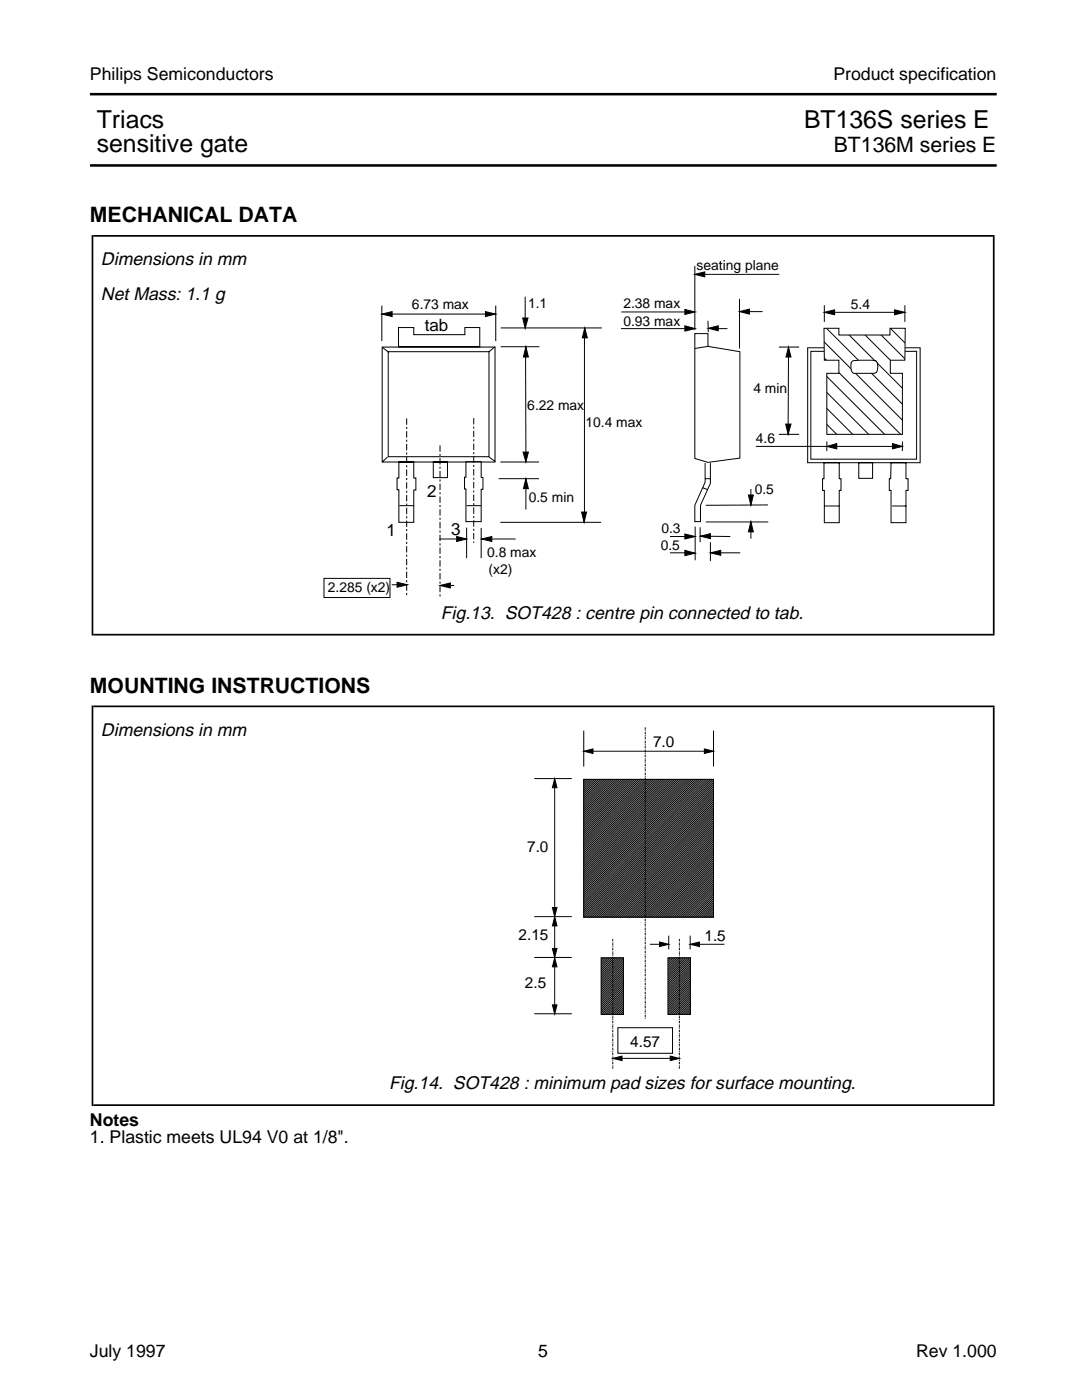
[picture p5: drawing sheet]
<svg xmlns="http://www.w3.org/2000/svg" width="216mm" height="279mm" viewBox="0 0 216 279" stroke-linecap="round" stroke-linejoin="round" font-family="sans-serif">
<g fill="none" stroke="#000" stroke-width=".2">
<path d="M138.6 53.1v12.8M147.6 59.6v10M76.2 61v7.1M78.2 62.7h18.7M98.9 61v7.1M99.9 69.2h7.7M99.9 65.4h20.2M104.9 69.2v21M116.6 65.4v38.8M123.9 65.6h12.8M124 62.3h12.7M138.6 66.6h2.7v2.5l6.3 1.1v21.2l-6.3 .9-2.7-.8z"/>
<path d="M141.3 64v2.3M143.2 65.6h2M149.5 62.2h2.7M161.8 70.1h21.1v21.5h-21.1zM99.8 92.2h7.8M78.2 116.7h1M87.7 107.6h3.4M89.9 116.8h.7M93.1 105.3v6.1M96 105.4v6M98.1 107.6h4.8M99.8 104.2h20.1"/>
<path d="M138.7 105.1v6.7M139.7 105.2v3M140.8 104.2h12.5M153.2 100.8h-12.4"/>
</g>
<g fill="#000" stroke="#000" stroke-width=".2">
<path d="M76.2 62.7l2-.5v1zM96.9 62.2l2 .5-2 .5zM104.9 69.2l.5 2.1h-1zM116.7 65.4l.5 2h-1zM136.7 61.8l2 .5-2 .5zM136.7 65l2 .6-2 .5zM141.3 65.5l2-.5v1zM147.6 62.2l1.9-.5v1zM104.4 90.2h1l-.5 2zM79.2 116.2l2.1 .5-2.1 .5zM87.8 116.8l2.1-.5v1zM91.1 107.1l2 .5-2 .5z"/>
<path d="M96.1 107.6l2-.5v1zM116.1 102.2h.9l-.5 2z"/>
</g>
<path d="M87.8 88.9v30.3M94.5 83.4v24.9" fill="none" stroke="#000" stroke-width=".2" stroke-dasharray="1.3 .4 .4 .4" stroke-linecap="butt"/>
<path d="M64.6 115.4h13.2v3.8h-13.2z" fill-rule="evenodd" fill="#fff" stroke="#000" stroke-width=".2"/>
<g fill="none" stroke="#000" stroke-width=".2">
<path d="M104.8 59.2v4.3M140.6 54.8h14.9M76.3 69.3h22.5v22.9h-22.5zM79.5 65.4h3.1v1.4h10.2v-1.4h2.9v3.8h-16.2zM141.3 69.1l-2.7 .5M161.2 69.4h22.4v22.9h-22.4zM77.3 91.2l-1 1M79.6 92.2h3v3.2h.4v2.4h-.4v6.4h-3v-6.5h-.4v-2.3h.4zM86.5 92.2h2.8v3.1h-2.8zM97.6 91.2l1.2 .9M99.5 95.5h8.1M104.9 97.5v4.2"/>
<path d="M140.3 97.4l1 .3M140.7 92.4v3.8l-2.1 4.6v3.3h1.2v-3.3l2-4.3v-4.1M140.7 95.5h1.1M149.8 97.6v1.2M164.4 92.3h3.1v3.2h.3v2.4h-.3v6.4h-3v-6.4h-.4v-2.4h.3zM171.4 92.3h2.7v3.2h-2.7zM177.8 92.3h3v3.2h.4v2.4h-.4v6.4h-3v-6.4h-.4v-2.4h.3zM79.7 100.9h2.9M93.1 100.9h2.9M133.7 110.3h4.9M133.7 107.1h4.9M139.8 107l5.9 .1"/>
<path d="M141.8 108.2v3.8M141.8 110.3h5.9M149.8 106.2v1.3M164.6 101h2.9M178 101h2.8"/>
</g>
<path d="M138.6 54.8l2-.5v1zM104.3 63.5h1.1l-.6 2zM104.9 95.5l.5 2h-1zM136.7 106.6l2 .5-2 .5zM136.7 109.8l2 .6-2 .5zM139.8 107l2-.5v1zM141.8 110.3l2-.5v1zM149.8 104.1l.5 2.1h-1zM149.3 98.8h1l-.5 2z" fill="#000" stroke="#000" stroke-width=".2"/>
<path d="M164.4 65.5h3v1.4h10.2v-1.4h3v6.4h-2.9v2.6h2.4v12.2h-15.1v-12.2h2.4v-2.6h-2.9z" fill-rule="evenodd" fill="#fff"/>
<path d="M164.4 77.7l9 9M164.4 74.5l12.2 12.2M164.4 71.3l15.4 15.4M164.4 68.2l16.3 16.3M164.4 65.5h3v1.4h10.2v-1.4h3v6.4h-2.9v2.6h2.4v12.2h-15.1v-12.2h2.4v-2.6h-2.9zM164.9 65.5l15.8 15.8M168 65.5l12.7 12.6M171.2 65.5l9.5 9.4M174.4 65.5l6.3 6.2M177.6 65.5l3.1 3M164.4 84.1l2.6 2.6M164.4 80.9l5.8 5.8" fill="none" stroke="#000" stroke-width=".2"/>
<path d="M169.9 72.3l.5-.3 1-.1 3.3 .1 .3 .3a1.68 1.68 0 0 1-.5 2.2h-4.2l-.4-.5z" fill-rule="evenodd" fill="#fff" stroke="#000" stroke-width=".2"/>
<g fill="none" stroke="#000" stroke-width=".2">
<path d="M76.4 69.4l1.2 .9M77.5 70.2h20.1v20.9h-20.1zM98.8 69.2l-1.2 1M155.4 69.3h4.1M157.3 71.3v13.3M164.5 60.9v3.3M166.5 62.3h12M180.6 60.9v3.3M93 92.1h3v3.1l.4 .1v2.4h-.4v6.4h-3v-6.5h-.3v-2.4h.3zM150.8 89.1h14.2M155.4 86.7h4.1M165 88.1v1.9"/>
<path d="M167 89.1h11.1M180.1 88.1v1.9"/>
</g>
<path d="M157.3 69.3l.5 2h-1zM164.5 62.3l2-.5v1zM178.5 61.8l2.1 .5-2.1 .5zM156.8 84.6h1l-.5 2.1zM165 89.1l2-.6v1.1zM178.1 88.5l2 .6-2 .5z" fill="#000" stroke="#000" stroke-width=".2"/>
<path d="M81.1 83.5v35.4" fill="none" stroke="#000" stroke-width=".2" stroke-dasharray="1.3 .4 .4 .4" stroke-linecap="butt"/>
<path d="M116.5 155.5h25.9v27.5h-25.9z" fill-rule="evenodd" fill="#fff"/>
<g fill="none" stroke="#000" stroke-width=".2">
<path d="M116.5 155.5h-.1M116.5 155.5h25.9v27.5h-25.9zM116.9 155.5l-.5 .4M117.2 155.5l-.8 .8M117.6 155.5l-1.2 1.2M118 155.5l-1.6 1.6M118.4 155.5l-2 1.9M118.8 155.5l-2.4 2.3M119.1 155.5l-2.7 2.7M119.5 155.5l-3.1 3.1M119.9 155.5l-3.5 3.5M120.3 155.5l-3.9 3.8"/>
<path d="M120.7 155.5l-4.3 4.2M121 155.5l-4.6 4.6M121.4 155.5l-5 5M121.8 155.5l-5.4 5.3M122.2 155.5l-5.8 5.7M122.6 155.5l-6.2 6.1M122.9 155.5l-6.5 6.5M123.3 155.5l-6.9 6.9M123.7 155.5l-7.3 7.2M124.1 155.5l-7.7 7.6M124.4 155.5l-8 8M124.8 155.5l-8.4 8.4"/>
<path d="M125.2 155.5l-8.8 8.8M125.6 155.5l-9.2 9.1M126 155.5l-9.6 9.5M126.3 155.5l-9.9 9.9M126.7 155.5l-10.3 10.3M127.1 155.5l-10.7 10.7M127.5 155.5l-11.1 11M127.9 155.5l-11.5 11.4M128.2 155.5l-11.8 11.8M128.6 155.5l-12.2 12.2M129 155.5l-12.6 12.6M129.4 155.5l-13 12.9"/>
<path d="M129.8 155.5l-13.4 13.3M130.1 155.5l-13.7 13.7M130.5 155.5l-14.1 14.1M130.9 155.5l-14.5 14.5M131.3 155.5l-14.9 14.8M131.7 155.5l-15.3 15.2M132 155.5l-15.6 15.6M132.4 155.5l-16 16M132.8 155.5l-16.4 16.4M133.2 155.5l-16.8 16.7M133.6 155.5l-17.2 17.1M133.9 155.5l-17.5 17.5"/>
<path d="M134.3 155.5l-17.9 17.9M134.7 155.5l-18.3 18.3M135.1 155.5l-18.7 18.6M135.5 155.5l-19.1 19M135.8 155.5l-19.4 19.4M136.2 155.5l-19.8 19.8M136.6 155.5l-20.2 20.1M137 155.5l-20.6 20.5M137.4 155.5l-21 20.9M137.7 155.5l-21.3 21.3M138.1 155.5l-21.7 21.7M138.5 155.5l-22.1 22"/>
<path d="M138.9 155.5l-22.5 22.4M139.3 155.5l-22.9 22.8M139.6 155.5l-23.2 23.2M140 155.5l-23.6 23.6M140.4 155.5l-24 23.9M140.8 155.5l-24.4 24.3M141.2 155.5l-24.8 24.7M141.5 155.5l-25.1 25.1M141.9 155.5l-25.5 25.5M142.3 155.5l-25.9 25.8M142.4 155.7l-26 26M142.4 156.1l-26 26"/>
<path d="M142.4 156.5l-26 26M142.4 156.9l-26 26M142.4 157.3l-25.8 25.8M142.4 157.6l-25.4 25.5M142.4 158l-25 25.1M142.4 158.4l-24.7 24.7M142.4 158.8l-24.3 24.3M142.4 159.2l-23.9 23.9M142.4 159.5l-23.5 23.6M142.4 159.9l-23.1 23.2M142.4 160.3l-22.8 22.8M142.4 160.7l-22.4 22.4"/>
<path d="M142.4 161.1l-22 22M142.4 161.4l-21.6 21.7M142.4 161.8l-21.2 21.3M142.4 162.2l-20.9 20.9M142.4 162.6l-20.5 20.5M142.4 162.9l-20.1 20.2M142.4 163.3l-19.7 19.8M142.4 163.7l-19.3 19.4M142.4 164.1l-19 19M142.4 164.5l-18.6 18.6M142.4 164.8l-18.2 18.3M142.4 165.2l-17.8 17.9"/>
<path d="M142.4 165.6l-17.4 17.5M142.4 166l-17.1 17.1M142.4 166.4l-16.7 16.7M142.4 166.7l-16.3 16.4M142.4 167.1l-15.9 16M142.4 167.5l-15.5 15.6M142.4 167.9l-15.2 15.2M142.4 168.3l-14.8 14.8M142.4 168.6l-14.4 14.5M142.4 169l-14 14.1M142.4 169.4l-13.6 13.7M142.4 169.8l-13.3 13.3"/>
<path d="M142.4 170.2l-12.9 12.9M142.4 170.5l-12.5 12.6M142.4 170.9l-12.1 12.2M142.4 171.3l-11.7 11.8M142.4 171.7l-11.4 11.4M142.4 172.1l-11 11M142.4 172.4l-10.6 10.7M142.4 172.8l-10.2 10.3M142.4 173.2l-9.8 9.9M142.4 173.6l-9.5 9.5M142.4 174l-9.1 9.1M142.4 174.3l-8.7 8.8"/>
<path d="M142.4 174.7l-8.3 8.4M142.4 175.1l-8 8M142.4 175.5l-7.6 7.6M142.4 175.9l-7.2 7.2M142.4 176.2l-6.8 6.9M142.4 176.6l-6.4 6.5M142.4 177l-6.1 6.1M142.4 177.4l-5.7 5.7M142.4 177.7l-5.3 5.4M142.4 178.1l-4.9 5M142.4 178.5l-4.5 4.6M142.4 178.9l-4.2 4.2"/>
<path d="M142.4 179.3l-3.8 3.8M142.4 179.6l-3.4 3.5M142.4 180l-3 3.1M142.4 180.4l-2.6 2.7M142.4 180.8l-2.3 2.3M142.4 181.2l-1.9 1.9M142.4 181.5l-1.5 1.6M142.4 181.9l-1.1 1.2M142.4 182.3l-.7 .8M142.4 182.7l-.4 .4"/>
</g>
<path d="M128.8 145.2v58.2" fill="none" stroke="#000" stroke-width=".2" stroke-dasharray=".5 .2 .2 .2" stroke-linecap="butt"/>
<path d="M119.9 191.2h4.5v11.2h-4.5z" fill-rule="evenodd" fill="#fff"/>
<g fill="none" stroke="#000" stroke-width=".2">
<path d="M119.9 191.1v.1M119.9 191.2h4.5v11.2h-4.5zM120.3 191.1l-.4 .4M120.7 191.1l-.8 .8M121.1 191.1l-1.2 1.2M121.5 191.1l-1.6 1.6M121.8 191.1l-1.9 2M122.2 191.1l-2.3 2.3M122.6 191.1l-2.7 2.7M123 191.1l-3.1 3.1M123.4 191.1l-3.5 3.5M123.7 191.1l-3.8 3.9"/>
<path d="M124.1 191.1l-4.2 4.2M124.5 191.2l-4.6 4.5M124.5 191.5l-4.6 4.6M124.5 191.9l-4.6 4.6M124.5 192.3l-4.6 4.6M124.5 192.7l-4.6 4.5M124.5 193.1l-4.6 4.5M124.5 193.4l-4.6 4.6M124.5 193.8l-4.6 4.6M124.5 194.2l-4.6 4.5M124.5 194.6l-4.6 4.5M124.5 195l-4.6 4.5"/>
<path d="M124.5 195.3l-4.6 4.6M124.5 195.7l-4.6 4.6M124.5 196.1l-4.6 4.5M124.5 196.5l-4.6 4.5M124.5 196.9l-4.6 4.5M124.5 197.2l-4.6 4.6M124.5 197.6l-4.6 4.6M124.5 198l-4.6 4.5M124.5 198.4l-4.2 4.1M124.5 198.7l-3.8 3.8M124.5 199.1l-3.4 3.4M124.5 199.5l-3 3"/>
<path d="M124.5 199.9l-2.7 2.6M124.5 200.3l-2.3 2.2M124.5 200.6l-1.9 1.9M124.5 201l-1.5 1.5M124.5 201.4l-1.1 1.1M124.5 201.8l-.8 .7M124.5 202.2l-.4 .3"/>
</g>
<path d="M133.3 191.2h4.4v11.2h-4.4z" fill-rule="evenodd" fill="#fff"/>
<g fill="none" stroke="#000" stroke-width=".2">
<path d="M106.6 155.4h7.5M110.7 157.2v23.9M116.5 145.8v7.2M118.3 149.9h22.2M142.4 145.8v7.2M106.6 182.9h7.5M106.6 191.1h7.5M110.7 184.8v4.5M110.7 193v7.5M129.7 188.5h1.9M133.3 191.2h4.4v11.2h-4.4zM133.4 186.7v2.8"/>
<path d="M133.6 191.1l-.3 .3M134 191.1l-.7 .7M134.4 191.1l-1.1 1.1M134.8 191.1l-1.5 1.5M135.1 191.1l-1.8 1.9M135.5 191.1l-2.2 2.2M135.9 191.1l-2.6 2.6M136.3 191.1l-3 3M136.6 191.1l-3.3 3.4M137 191.1l-3.7 3.8M137.4 191.1l-4.1 4.1M137.7 186.7v2.8"/>
<path d="M137.8 191.1l-4.5 4.5M137.8 191.5l-4.5 4.5M137.8 191.9l-4.5 4.5M137.8 192.2l-4.5 4.5M137.8 192.6l-4.5 4.5M137.8 193l-4.5 4.5M137.8 193.4l-4.5 4.5M137.8 193.8l-4.5 4.5M137.8 194.1l-4.5 4.5M137.8 194.5l-4.5 4.5M137.8 194.9l-4.5 4.5M137.8 195.3l-4.5 4.5"/>
<path d="M137.8 195.7l-4.5 4.5M137.8 196l-4.5 4.5M137.8 196.4l-4.5 4.5M137.8 196.8l-4.5 4.5M137.8 197.2l-4.5 4.5M137.8 197.6l-4.5 4.5M137.8 197.9l-4.5 4.5M137.8 198.3l-4.2 4.2M137.8 198.7l-3.8 3.8M137.8 199.1l-3.4 3.4M137.8 199.5l-3 3M137.8 199.8l-2.7 2.7"/>
<path d="M139.6 188.5h4.9M106.6 202.3h7.5M123.3 205.1h10.9v5.1h-10.9zM124.1 211.2h9.6M137.8 200.2l-2.3 2.3M137.8 200.6l-1.9 1.9M137.8 201l-1.5 1.5M137.8 201.4l-1.1 1.1M137.8 201.7l-.8 .8M137.8 202.1l-.4 .4"/>
</g>
<path d="M110.7 155.4l.4 1.8h-.9zM116.5 149.9l1.8-.4v.9zM140.5 149.5l1.9 .4-1.9 .5zM110.2 181.1h.9l-.4 1.9zM110.2 189.3h.9l-.4 1.8zM110.7 183l.4 1.8h-.9zM110.7 191.1l.4 1.9h-.9zM131.6 188l1.8 .5-1.8 .4zM137.7 188.5l1.9-.5v.9zM110.2 200.5h.9l-.4 1.9zM122.3 211.2l1.8-.4v.9zM133.7 210.8l1.9 .4-1.9 .5z" fill="#000" stroke="#000" stroke-width=".2"/>
<path d="M122.3 213.3v-25.9M135.6 213.3v-25.9" fill="none" stroke="#000" stroke-width=".2" stroke-dasharray=".5 .2 .2 .2" stroke-linecap="butt"/>
<path d="M18.6 47.1h179.9M18.6 126.7h179.9M18.6 141h179.9M18.6 220.6h179.9" fill="none" stroke="#000" stroke-width=".34"/>
<path d="M198.1 86.9h.4M198.1 180.8h.4" fill="none" stroke="#000" stroke-width="79.2" stroke-linecap="butt"/>
<path d="M18.3 86.9h.3M18.3 180.8h.3" fill="none" stroke="#000" stroke-width="79.9" stroke-linecap="butt"/>
<path d="M17.9 18.8h181M17.9 33h181" fill="none" stroke="#000" stroke-width=".51"/>
<g font-size="4.9">
<text x="19.3" y="25.5">Triacs</text>
<text x="160.4" y="25.5">BT136S series E</text>
<text x="19.3" y="30.4">sensitive gate</text>
</g>
<g font-size="4.2">
<text x="166.4" y="30.4">BT136M series E</text>
<text x="17.9" y="44.4">MECHANICAL DATA</text>
<text x="17.9" y="138.3">MOUNTING INSTRUCTIONS</text>
</g>
<g font-size="3.6">
<text x="20.2" y="52.9">Dimensions in mm</text>
<text x="20.1" y="59.9">Net Mass: 1.1 g</text>
<text x="88" y="123.4">Fig.13. SOT428 : centre pin connected to tab.</text>
<text x="20.2" y="146.8">Dimensions in mm</text>
<text x="77.6" y="217.3">Fig.14. SOT428 : minimum pad sizes for surface mounting.</text>
</g>
<g font-size="3.5">
<text x="17.9" y="16">Philips Semiconductors</text>
<text x="166.3" y="16">Product specification</text>
<text x="18" y="224.6">Notes</text>
<text x="18" y="228.2">1. Plastic meets UL94 V0 at 1/8&quot;.</text>
<text x="17.9" y="270.8">July 1997</text>
<text x="107.4" y="270.8">5</text>
<text x="182.8" y="270.8">Rev 1.000</text>
</g>
<g font-size="3.4">
<text x="84.8" y="66.1">tab</text>
<text x="85.3" y="99.1">2</text>
<text x="77.1" y="107">1</text>
<text x="90" y="106.7">3</text>
</g>
<g font-size="3.1">
<text x="130.3" y="149">7.0</text>
<text x="105.2" y="170">7.0</text>
<text x="103.5" y="187.5">2.15</text>
<text x="140.6" y="187.8">1.5</text>
<text x="104.8" y="197.3">2.5</text>
<text x="125.8" y="208.9">4.57</text>
</g>
<g font-size="2.8">
<text x="139" y="53.9">seating plane</text>
<text x="82.2" y="61.8">6.73 max</text>
<text x="105.4" y="61.6">1.1</text>
<text x="124.4" y="61.5">2.38 max</text>
<text x="124.4" y="65">0.93 max</text>
<text x="169.8" y="61.6">5.4</text>
<text x="105.2" y="81.9">6.22 max</text>
<text x="150.3" y="78.4">4 min</text>
<text x="116.8" y="85.2">10.4 max</text>
<text x="150.8" y="88.4">4.6</text>
<text x="105.5" y="100.3">0.5 min</text>
<text x="150.6" y="98.6">0.5</text>
<text x="132" y="106.4">0.3</text>
<text x="97.2" y="111.1">0.8 max</text>
<text x="131.8" y="109.8">0.5</text>
<text x="65.4" y="118.1">2.285 (x2)</text>
<text x="97.5" y="114.5">(x2)</text>
</g>
</svg>
